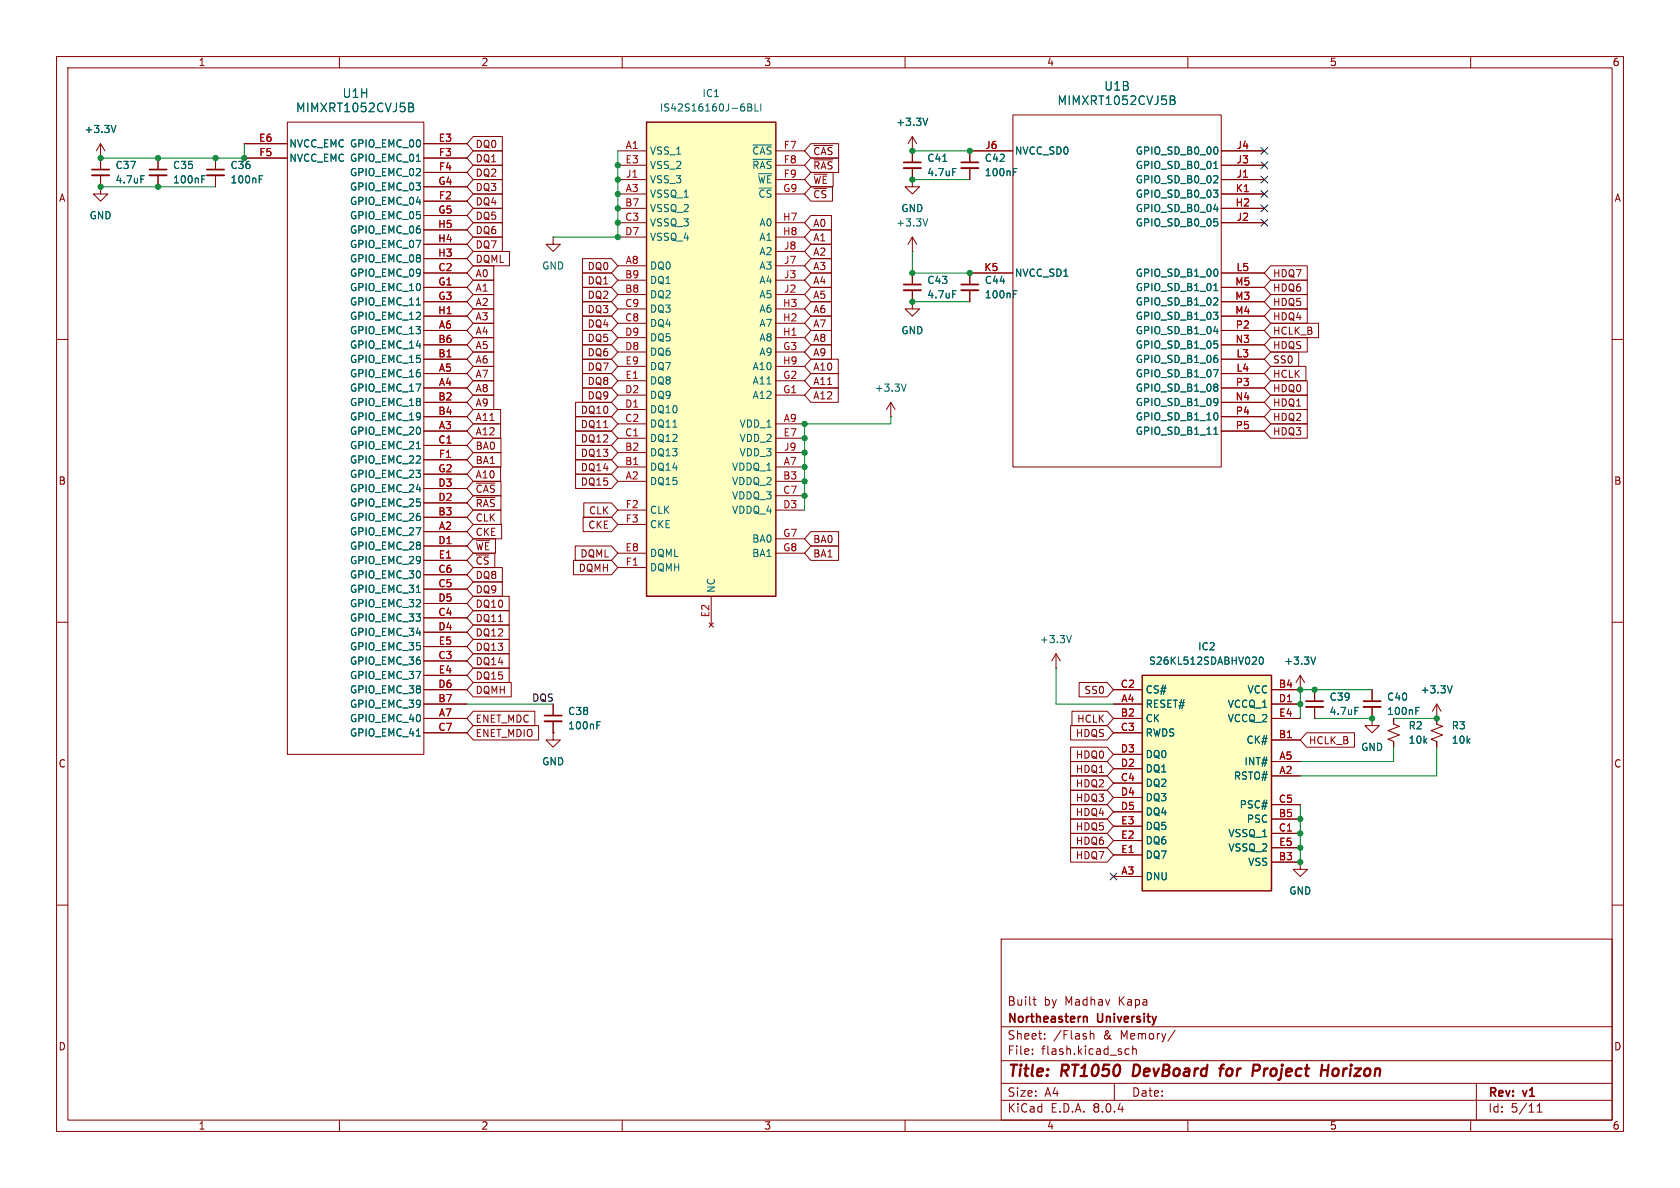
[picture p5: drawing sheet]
<svg xmlns="http://www.w3.org/2000/svg" width="297mm" height="210mm" viewBox="0 0 297 210" stroke-linecap="round" stroke-linejoin="round" font-family="sans-serif">
<g fill="none" stroke="#840000" stroke-width=".18">
<path d="M10 10h277v190h-277zM12 12h273v186h-273zM60 10v2M110 10v2M160 10v2M210 10v2M260 10v2M10 60h2M285 60h2M10 110h2M285 110h2M10 160h2"/>
<path d="M285 160h2M177 166h108v32h-108zM182.6 176.7h.6M182.8 176.2v1.3l.4 .2M60 198v2M110 198v2M160 198v2M177 194.5h108M177 191.5h108M177 187.5h108M177 181.5h108M182.5 186.3v.1"/>
<path d="M182.5 185.5v.1M184.7 183.6v.1M184.7 182.8v.1M192.7 182.2v1.5M192.7 182.8l.3-.1 .3 .1 .1 .9M197 191.5v3M199 186.3l.2 .1 .4-.1M199.6 185.5l-.4-.1-.2 .1M200.2 185.5l.3-.1 .3 .1 .1 .9M200.2 184.9v1.5M207.7 182.1l-1.2 2M210 198v2"/>
<path d="M260 198v2M261 191.5v6.5M271.7 196.6h.9M271.7 195.5l.5-.4v1.5"/>
</g>
<path d="M200.5 188.2l-.2 2h.4M215.6 188.9h.7M216.4 188.2l-.4 .1-.1 .2-.2 1.7M221.6 188.2l1 .1a.58 .58 0 0 1-.3 1M233.6 189.2h1.2M234.9 188.2l-.3 2M236 188.9l-.4 .4-.1 .5 .2 .3 .5 .1" fill="none" stroke="#840000" stroke-width=".4"/>
<path d="M191.6 179.8l.2-.1 .3 .1 .1 .9" fill="none" stroke="#840000" stroke-width=".3"/>
<path d="M201.9 119.4h22.9v38.1h-22.9z" fill="#ffffc2"/>
<path d="M201.9 119.4h22.9v38.1h-22.9z" fill="none" stroke="#840000" stroke-width=".25"/>
<g fill="none" stroke="#840000" stroke-width=".18">
<path d="M161.3 26.7h.1M161.3 24.1l-.8 1.3M161.3 24.1v2.6M161.3 24.1l.8 1.3M171.4 29.7v2.1M179.1 20.3h36.8v62.3h-36.8zM179.1 26.7h-7.7v2M215.9 36.8h7.6M215.9 31.8h7.6M215.9 39.4h7.6M215.9 29.2h7.6M215.9 26.7h7.6"/>
<path d="M215.9 34.3h7.6M161.3 53.3v1.3h1.3l-1.3 1.3-1.3-1.3h1.3M161.3 53.3h.1M161.3 48.3v2M161.3 51.3v2M171.4 51.3v2M179.1 48.3h-7.7v2M215.9 48.3h7.6M215.9 53.3h7.6M215.9 55.9h7.6M215.9 50.8h7.6M215.9 58.4h7.6"/>
<path d="M215.9 63.5h7.6M215.9 66h7.6M215.9 61h7.6M215.9 71.1h7.6M215.9 68.6h7.6M215.9 73.7h7.6M215.9 76.2h7.6M186.7 118.1h.1M186.7 115.6l-.8 1.2M186.7 115.6v2.5M186.7 115.6l.8 1.2M229.9 119.4l-.8 1.3"/>
<path d="M229.9 119.4v2.5M229.9 119.4l.7 1.3M196.8 124.5h5.1M196.8 127h5.1M196.8 121.9h5.1M196.8 129.5h5.1M196.8 138.4h5.1M196.8 135.9h5.1M196.8 133.4h5.1M224.8 137.2h5.1M224.8 124.5h5.1M224.8 134.6h5.1"/>
<path d="M224.8 130.8h5.1M224.8 127h5.1M224.8 121.9h5.1M229.9 121.9h.1M232.4 121.9v2.1M232.4 125v2M242.6 127v1.3h1.2l-1.2 1.2-1.3-1.2h1.3M242.6 127h.1M242.6 121.9v2.1M242.6 125v2M246.4 127v1l1 .4-2 .8 2 .7-2 .8 1 .4v1M254 124.5v3.5l1 .4-2 .8 2 .7-2 .8 1 .4v1"/>
<path d="M254 127h.1M254 124.5l-.8 1.2M254 124.5l.8 1.2M196.8 154.9h5.1M196.8 141h5.1M196.8 143.5h5.1M196.8 151.1h5.1M196.8 148.6h5.1M196.8 146.1h5.1M224.8 152.4h5.1M224.8 144.8h5.1M224.8 147.3h5.1"/>
<path d="M224.8 142.2h5.1M224.8 149.9h5.1M229.9 152.4v1.3h1.2l-1.2 1.2-1.3-1.2h1.3M229.9 152.4h.1"/>
</g>
<g fill="none" stroke="#006464" stroke-width=".18">
<path d="M206.9 17h.5l.2 .1 .1 .3-.3 .3M206.9 17.7h.5M207.4 17.7a.41 .41 0 0 1 .4 .3 .41 .41 0 0 1-.3 .5h-.6M164 20.9l-.4 1.3M179.2 29.8h.6M179.2 30.4h.4M214.5 33.6h.8l-.4 .5M214.6 37h.8M214.6 29.8h.7M214.6 38.7h.6M214.8 28.7l.1-.2v1.3M215.1 31.1l.2 .2-.1 .3-.7 .7h.8"/>
<path d="M215.2 26.1l.1 .4-.1 .6M215.2 34.1l.1 .2-.1 .5M215.2 39.2l.1 .2-.1 .5M168.4 51.4h.6M179.2 52h.4M179.2 51.4h.6M214.5 55.2h.8l-.4 .5M214.6 51.4h.7M214.6 58.6h.8M214.8 50.3l.1-.2v1.3M215.1 52.6l.2 .3-.1 .3-.7 .7h.8M215.2 47.7l.1 .4-.1 .6"/>
<path d="M215.2 55.7l.1 .2-.1 .5M214.5 65.3h.9l-.6 1.3M214.6 76.8h.7M214.6 60.3h.6M214.8 75.7l.1-.2v1.3M215.2 60.8l.1 .2-.1 .5M215.2 63.4l.1 .1-.1 .5M215.2 68l.1 .1-.1 .3M215.2 68.5l.1 .2-.1 .4M215.2 70.5v.1a1.07 1.07 0 0 1-.1 1M215.2 73.1l.1 .4-.1 .6M215.3 71l-.1 .2"/>
<path d="M189.4 112.3l-.4 1.3M221.3 117.4h.8M222.1 116.3v.4M222.7 116.3l.2-.2a.68 .68 0 0 1 .5 .7 .68 .68 0 0 1-.5 .6l-.2-.1-.1-.4zM232.6 116.1l-.4 1.3M239.5 125h.6M250.3 125.7h.4M250.3 125h.6M256.7 121.2l-.4 1.3"/>
</g>
<path d="M169.9 29.7h3.1M159.8 51.3h3M169.9 51.3h3.1M230.9 125h3M241 125h3.1" fill="none" stroke="#840000" stroke-width=".33"/>
<path d="M169.9 28.7h3.1M159.8 50.3h3M169.9 50.3h3.1M230.9 124h3M241 124h3.1" fill="none" stroke="#840000" stroke-width=".3"/>
<path d="M114.3 21.6h22.9v83.8h-22.9z" fill="#ffffc2"/>
<path d="M114.3 21.6h22.9v83.8h-22.9z" fill="none" stroke="#840000" stroke-width=".25"/>
<g fill="none" stroke="#840000" stroke-width=".18">
<path d="M17.8 33v1.3h1.2l-1.2 1.3-1.3-1.3h1.3M17.8 33h.1M17.8 27.9h.1M17.8 25.4v4.6M17.8 31v2M17.8 25.4l-.8 1.3M17.8 25.4l.7 1.3M27.9 27.9v2.1M27.9 31v2M38.1 27.9v2.1M38.1 31v2M43.2 25.4h7.6"/>
<path d="M43.2 27.9h7.6M50.8 21.6h24.1v111.8h-24.1zM74.9 25.4h7.6M74.9 35.6h7.6M74.9 27.9h7.6M74.9 30.5h7.6M74.9 33h7.6M74.9 38.1h7.6M83.7 39.4h5.1v2.5h-5.1l-1.2-1.3zM83.7 36.8h5.1v2.6h-5.1l-1.2-1.3zM83.7 29.2h5.1v2.6h-5.1l-1.2-1.3zM83.7 34.3h5.1v2.5h-5.1l-1.2-1.2z"/>
<path d="M83.7 26.7h5.1v2.5h-5.1l-1.2-1.3zM83.7 31.7h5.1v2.6h-5.1l-1.2-1.3zM83.7 24.1h5.1v2.6h-5.1l-1.2-1.3zM109.2 26.7h5.1M109.2 34.3h5.1M109.2 36.8h5.1M109.2 39.4h5.1M109.2 29.2h5.1M109.2 31.8h5.1M137.2 26.7h5M137.2 34.3h5M137.2 39.4h5"/>
<path d="M137.2 29.2h5M137.2 31.8h5M143.4 30.5h3.9v2.5h-3.9l-1.2-1.2zM143.4 33h3.8v2.6h-3.8l-1.2-1.3zM143.4 27.9h4.9v2.6h-4.9l-1.2-1.3zM143.4 38.1h3.6v2.5h-3.6l-1.2-1.2zM143.4 25.4h4.9v2.5h-4.9l-1.2-1.2zM143.9 28.3h3.3M143.9 25.7h3.3M161.3 31.8v1.2h1.3l-1.3 1.3-1.3-1.3h1.3M161.3 31.8h.1M161.3 26.7h.1"/>
<path d="M161.3 26.7v2M161.3 29.7v2.1M171.4 29.7v2.1M179.1 26.7h-7.7v2M215.9 26.7h7.6M215.9 34.3h7.6M215.9 36.8h7.6M215.9 39.4h7.6M215.9 29.2h7.6M215.9 31.8h7.6M74.9 58.4h7.6M74.9 48.3h7.6"/>
<path d="M74.9 50.8h7.6M74.9 53.3h7.6M74.9 55.9h7.6M74.9 45.7h7.6M74.9 43.2h7.6M74.9 40.6h7.6M83.7 57.1h3.6v2.6h-3.6l-1.2-1.3zM83.7 54.6h3.6v2.6h-3.6l-1.2-1.3zM83.7 52.1h3.6v2.5h-3.6l-1.2-1.3zM83.7 49.5h3.6v2.6h-3.6l-1.2-1.3zM83.7 47h3.6v2.5h-3.6l-1.2-1.2zM83.7 59.7h3.6v2.5h-3.6l-1.2-1.2z"/>
<path d="M83.7 44.4h6.4v2.6h-6.4l-1.2-1.3zM83.7 41.9h5.1v2.6h-5.1l-1.2-1.3zM97.8 41.9v1.3h1.3l-1.3 1.3-1.3-1.3h1.3M97.8 41.9h.1M103 58.4h5.1l1.1 1.3-1.1 1.3h-5.1zM103 45.7h5.1l1.1 1.3-1.1 1.3h-5.1zM103 53.3h5.1l1.1 1.3-1.1 1.3h-5.1zM103 55.9h5.1l1.1 1.3-1.1 1.2h-5.1zM103 48.3h5.1l1.1 1.2-1.1 1.3h-5.1zM103 50.8h5.1l1.1 1.3-1.1 1.2h-5.1zM109.2 47h5.1M109.2 52.1h5.1"/>
<path d="M109.2 49.5h5.1M109.2 57.2h5.1M109.2 54.6h5.1M109.2 41.9h5.1M109.2 59.7h5.1M137.2 47h5M137.2 52.1h5M137.2 49.5h5M137.2 57.2h5M137.2 54.6h5M137.2 41.9h5M137.2 59.7h5"/>
<path d="M137.2 44.5h5M143.4 40.6h3.6v2.6h-3.6l-1.2-1.3zM143.4 45.7h3.6v2.6h-3.6l-1.2-1.3zM143.4 48.3h3.6v2.5h-3.6l-1.2-1.3zM143.4 43.2h3.6v2.5h-3.6l-1.2-1.2zM143.4 50.8h3.6v2.5h-3.6l-1.2-1.2zM143.4 53.3h3.6v2.6h-3.6l-1.2-1.3zM143.4 58.4h3.6v2.6h-3.6l-1.2-1.3zM143.4 55.9h3.6v2.5h-3.6l-1.2-1.2zM161.3 44.5h.1M161.3 53.3h.1M161.3 41.9v2.6"/>
<path d="M161.3 48.3v2M161.3 51.3v2M161.3 41.9l-.8 1.3M161.3 41.9l.8 1.3M171.4 51.3v2M179.1 48.3h-7.7v2M215.9 58.4h7.6M215.9 48.3h7.6M215.9 50.8h7.6M215.9 53.3h7.6M215.9 55.9h7.6M224.6 57.1h8.5v2.6h-8.5l-1.1-1.3z"/>
<path d="M224.6 59.7h6.5v2.5h-6.5l-1.1-1.2zM224.6 49.5h6.5v2.6h-6.5l-1.1-1.3zM224.6 52.1h6.5v2.5h-6.5l-1.1-1.3zM224.6 47h6.5v2.5h-6.5l-1.1-1.2zM224.6 54.6h6.5v2.6h-6.5l-1.1-1.3zM74.9 76.2h7.6M74.9 68.6h7.6M74.9 66h7.6M74.9 63.5h7.6M74.9 71.1h7.6M74.9 73.7h7.6M74.9 61h7.6"/>
<path d="M74.9 78.7h7.6M83.7 62.2h3.6v2.6h-3.6l-1.2-1.3zM83.7 64.8h3.6v2.5h-3.6l-1.2-1.3zM83.7 69.8h3.6v2.6h-3.6l-1.2-1.3zM83.7 67.3h3.6v2.6h-3.6l-1.2-1.3zM83.7 77.5h4.9v2.5h-4.9l-1.2-1.3zM83.7 74.9h4.8v2.6h-4.8l-1.2-1.3zM83.7 72.4h4.8v2.5h-4.8l-1.2-1.2zM101.8 71.1h6.3l1.1 1.3-1.1 1.3h-6.3zM101.8 76.2h6.3l1.1 1.3-1.1 1.2h-6.3zM101.8 73.7h6.3l1.1 1.2-1.1 1.3h-6.3zM101.8 78.7h6.3l1.1 1.3-1.1 1.3h-6.3z"/>
<path d="M103 66h5.1l1.1 1.3-1.1 1.3h-5.1zM103 63.5h5.1l1.1 1.3-1.1 1.2h-5.1zM103 68.6h5.1l1.1 1.3-1.1 1.2h-5.1zM103 61h5.1l1.1 1.2-1.1 1.3h-5.1zM109.2 74.9h5.1M109.2 77.5h5.1M109.2 72.4h5.1M109.2 69.9h5.1M109.2 62.2h5.1M109.2 67.3h5.1M109.2 64.8h5.1M137.2 74.9h5"/>
<path d="M137.2 77.5h5M137.2 69.9h5M137.2 62.2h5M137.2 67.3h5M137.2 64.8h5M143.4 66h4.8v2.6h-4.8l-1.2-1.3zM143.4 68.6h4.8v2.5h-4.8l-1.2-1.2zM143.4 61h3.6v2.5h-3.6l-1.2-1.3zM143.4 63.5h4.8v2.5h-4.8l-1.2-1.2zM157.5 73.7h.1M157.5 71.1l-.8 1.3M157.5 71.1v2.6"/>
<path d="M157.5 71.1l.7 1.3M215.9 76.2h7.6M215.9 68.6h7.6M215.9 66h7.6M215.9 63.5h7.6M215.9 71.1h7.6M215.9 73.7h7.6M215.9 61h7.6M224.6 74.9h6.5v2.6h-6.5l-1.1-1.3zM224.6 72.4h6.5v2.5h-6.5l-1.1-1.2zM224.6 67.3h6.5v2.6h-6.5l-1.1-1.3zM224.6 64.8h6.3v2.5h-6.3l-1.1-1.3z"/>
<path d="M224.6 62.2h5v2.6h-5l-1.1-1.3zM224.6 69.8h6.5v2.6h-6.5l-1.1-1.3zM74.9 94h7.6M74.9 91.4h7.6M74.9 96.5h7.6M74.9 88.9h7.6M74.9 86.4h7.6M74.9 99.1h7.6M74.9 81.3h7.6M74.9 83.8h7.6M83.7 95.2h3.9v2.6h-3.9l-1.2-1.3zM83.7 80h4.9v2.6h-4.9l-1.2-1.3z"/>
<path d="M83.7 85.1h4.9v2.5h-4.9l-1.2-1.2zM83.7 90.2h4.9v2.5h-4.9l-1.2-1.3zM83.7 87.6h4.9v2.6h-4.9l-1.2-1.3zM83.7 82.5h4.8v2.6h-4.8l-1.2-1.3zM83.7 92.7h5v2.6h-5l-1.2-1.3zM83.7 97.8h3.8v2.5h-3.8l-1.2-1.2zM84.2 85.4h3.3M84.2 87.9h3.3M101.4 99.1h6.7l1.1 1.2-1.1 1.3h-6.7zM101.7 96.5h6.4l1.1 1.3-1.1 1.3h-6.4zM101.8 83.8h6.3l1.1 1.3-1.1 1.3h-6.3zM101.8 81.3h6.3l1.1 1.3-1.1 1.2h-6.3z"/>
<path d="M103.1 91.4h5l1.1 1.3-1.1 1.3h-5zM103.2 88.9h4.9l1.1 1.3-1.1 1.2h-4.9zM109.2 85.1h5.1M109.2 82.6h5.1M109.2 80h5.1M109.2 90.2h5.1M109.2 97.8h5.1M109.2 92.7h5.1M137.2 85.1h5M137.2 82.6h5M137.2 80h5M137.2 87.6h5"/>
<path d="M137.2 90.2h5M137.2 97.8h5M137.2 95.3h5M143.4 94h4.9v2.5h-4.9l-1.2-1.2zM143.4 96.5h4.9v2.6h-4.9l-1.2-1.3zM74.9 116.8h7.6M74.9 109.2h7.6M74.9 104.1h7.6M74.9 101.6h7.6M74.9 111.8h7.6M74.9 106.7h7.6M74.9 119.4h7.6"/>
<path d="M74.9 114.3h7.6M83.7 107.9h6.3v2.6h-6.3l-1.2-1.3zM83.7 110.5h6.3v2.5h-6.3l-1.2-1.2zM83.7 118.1h6.3v2.6h-6.3l-1.2-1.3zM83.7 113h6.3v2.6h-6.3l-1.2-1.3zM83.7 115.6h6.3v2.5h-6.3l-1.2-1.3zM83.7 105.4h6.3v2.6h-6.3l-1.2-1.3zM83.7 102.9h5.1v2.5h-5.1l-1.2-1.3zM83.7 100.3h5.1v2.6h-5.1l-1.2-1.3zM109.2 100.3h5.1M125.3 110.1l.8 .8M125.7 105.4v5.1"/>
<path d="M126.1 110.1l-.8 .8M74.9 127h7.6M74.9 124.5h7.6M74.9 129.5h7.6M74.9 121.9h7.6M83.7 128.3h11.5v2.5h-11.5l-1.2-1.3zM83.7 125.7h10.9v2.6h-10.9l-1.2-1.3zM83.7 120.6h6.7v2.6h-6.7l-1.2-1.3zM97.8 129.5v1.3h1.3l-1.3 1.3-1.3-1.3h1.3M97.8 129.5h.1M97.8 124.5v2M97.8 127.5v2"/>
<path d="M189.3 128.3h6.4l1.1 1.2-1.1 1.3h-6.4zM189.3 132.1h6.4l1.1 1.3-1.1 1.2h-6.4zM189.3 137.2h6.4l1.1 1.2-1.1 1.3h-6.4zM189.3 139.7h6.4l1.1 1.3-1.1 1.2h-6.4zM189.3 134.6h6.4l1.1 1.3-1.1 1.3h-6.4zM189.5 125.7h6.2l1.1 1.3-1.1 1.3h-6.2zM190.8 120.6h4.9l1.1 1.3-1.1 1.3h-4.9zM196.8 127h5.1M196.8 124.5h5.1M196.8 129.5h5.1M196.8 121.9h5.1M196.8 138.4h5.1"/>
<path d="M196.8 135.9h5.1M196.8 133.4h5.1M224.8 127h5.1M224.8 124.5h5.1M224.8 121.9h5.1M224.8 137.2h5.1M224.8 134.6h5.1M224.8 130.8h5.1M229.9 121.9h.1M231 129.5h8.5v2.6h-8.5l-1.1-1.3zM232.4 121.9v2.1M232.4 125v2"/>
<path d="M242.6 127h.1M242.6 121.9v2.1M242.6 125v2M246.4 127v1M246.4 131.1v1M254 127h.1M254 127v1M254 131.1v1M189.3 147.3h6.4l1.1 1.3-1.1 1.3h-6.4zM189.3 144.8h6.4l1.1 1.3-1.1 1.2h-6.4zM189.3 149.9h6.4l1.1 1.2-1.1 1.3h-6.4zM189.3 142.2h6.4l1.1 1.3-1.1 1.3h-6.4z"/>
<path d="M196.8 154.9h5.1M196.8 141h5.1M196.8 143.5h5.1M196.8 151.1h5.1M196.8 148.6h5.1M196.8 146.1h5.1M224.8 152.4h5.1M224.8 144.8h5.1M224.8 147.3h5.1M224.8 142.2h5.1M224.8 149.9h5.1M229.9 152.4h.1"/>
</g>
<g fill="none" stroke="#006464" stroke-width=".18">
<path d="M72.3 18.9h.5M72.3 18.2h.5l.2 .2 .1 .3-.3 .2M72.8 18.9a.41 .41 0 0 1 .3 .4 .41 .41 0 0 1-.3 .4h-.5M132.2 18.4h.4l.3 .2-.3 .4 .3 .1v.3l-.2 .2h-.5zM132.2 19h.4M133.5 18.4v1.2h.6M134.5 18.4v1.2M206.9 17h.5l.2 .1 .1 .3-.3 .3M206.9 17.7h.5M207.4 17.7a.41 .41 0 0 1 .4 .3 .41 .41 0 0 1-.3 .5h-.6M20.5 22.2l-.4 1.2M24.9 31.1h.6"/>
<path d="M35.7 31.7h.4M35.7 31.1h.6M45.8 31.7h.5M45.8 31.1h.6M73.6 28.5h.7M133.1 25.6h3.3M133.1 28.2h3.3M164 38.7l-.4 1.2M164 20.9l-.4 1.3M166.7 28.5h.7M168.4 29.8h.6M179.2 29.8h.6"/>
<path d="M179.2 30.4h.4M214.5 33.6h.8l-.4 .5M214.6 29.8h.7M214.6 37h.8M214.6 38.7h.6M214.8 28.7l.1-.2v1.3M215.1 31.1l.2 .2-.1 .3-.7 .7h.8M215.2 26.1l.1 .4-.1 .6M215.2 34.1l.1 .2-.1 .5M215.2 39.2l.1 .2-.1 .5M73.6 53.9h.7M168.4 51.4h.6"/>
<path d="M179.2 51.4h.6M179.2 52h.4M214.5 55.2h.8l-.4 .5M214.6 51.4h.7M214.6 58.6h.8M214.8 50.3l.1-.2v1.3M215.1 52.6l.2 .3-.1 .3-.7 .7h.8M215.2 47.7l.1 .4-.1 .6M215.2 55.7l.1 .2-.1 .5M73.6 79.3h.7M160.2 67.9l-.4 1.3M214.5 65.3h.9l-.6 1.3"/>
<path d="M214.6 76.8h.7M214.6 60.3h.6M214.8 75.7l.1-.2v1.3M215.2 60.8l.1 .2-.1 .5M215.2 63.4l.1 .1-.1 .5M215.2 68l.1 .1-.1 .3M215.2 68.5l.1 .2-.1 .4M215.2 70.5v.1a1.07 1.07 0 0 1-.1 1M215.2 73.1l.1 .4-.1 .6M215.3 71l-.1 .2M73.6 104.7h.7M221.3 117.4h.8"/>
<path d="M222.1 116.3v.4M222.7 116.3l.2-.2a.68 .68 0 0 1 .5 .7 .68 .68 0 0 1-.5 .6l-.2-.1-.1-.4zM232.6 116.1l-.4 1.3M73.6 130.1h.7M105.5 128.2h.4M105.5 127.6h.6M239.5 125h.6M250.3 125h.6M250.3 125.7h.4M256.7 121.2l-.4 1.3"/>
</g>
<path d="M16.3 31h3M26.4 31h3.1M36.6 31h3M159.8 29.7h3M96.3 127.5h3" fill="none" stroke="#840000" stroke-width=".33"/>
<path d="M16.3 30h3M26.4 30h3.1M36.6 30h3M159.8 28.7h3M96.3 126.5h3" fill="none" stroke="#840000" stroke-width=".3"/>
<g fill="none" stroke="#009600" stroke-width=".18">
<path d="M17.8 33h20.3M43.2 25.4v2.5h-25.4M109.2 26.7v15.2h-11.4M161.3 26.7h10.1M161.3 31.8h10.1M161.3 44.5v3.8h10.1M161.3 53.3h10.1M157.5 73.7v1.2h-15.3v15.3M186.7 118.1v6.4h10.1M82.5 124.5h15.3M232.4 127h10.2M242.6 121.9h-12.7v5.1"/>
<path d="M246.4 132.1v2.5h-16.5M246.4 127h7.6M254 132.1v5.1h-24.1M229.9 142.2v10.2"/>
</g>
<g fill="none" stroke="#000084" stroke-width=".18">
<path d="M222.9 28.6l1.2 1.2M222.9 31.1l1.2 1.3M222.9 26.1l1.2 1.2M222.9 33.7l1.2 1.2M222.9 38.8l1.2 1.2M222.9 36.2l1.2 1.2M224.1 28.6l-1.2 1.2M224.1 31.1l-1.2 1.3M224.1 26.1l-1.2 1.2M224.1 33.7l-1.2 1.2M224.1 38.8l-1.2 1.2M224.1 36.2l-1.2 1.2"/>
<path d="M196.2 154.3l1.3 1.2M197.5 154.3l-1.3 1.2"/>
</g>
<g fill="#009600" stroke="#009600" stroke-width=".18">
<circle cx="254" cy="127" r=".46"/>
<circle cx="229.9" cy="149.9" r=".46"/>
<circle cx="229.9" cy="147.3" r=".46"/>
<circle cx="229.9" cy="152.4" r=".46"/>
<circle cx="229.9" cy="124.5" r=".46"/>
<circle cx="229.9" cy="144.8" r=".46"/>
<circle cx="242.6" cy="127" r=".46"/>
<circle cx="142.2" cy="74.9" r=".46"/>
<circle cx="142.2" cy="80" r=".46"/>
<circle cx="142.2" cy="77.5" r=".46"/>
<circle cx="142.2" cy="82.6" r=".46"/>
<circle cx="109.2" cy="39.4" r=".46"/>
<circle cx="109.2" cy="36.8" r=".46"/>
<circle cx="109.2" cy="41.9" r=".46"/>
<circle cx="142.2" cy="85.1" r=".46"/>
<circle cx="142.2" cy="87.6" r=".46"/>
<circle cx="171.4" cy="26.7" r=".46"/>
<circle cx="232.4" cy="121.9" r=".46"/>
<circle cx="229.9" cy="121.9" r=".46"/>
<circle cx="109.2" cy="31.8" r=".46"/>
<circle cx="109.2" cy="34.3" r=".46"/>
<circle cx="109.2" cy="29.2" r=".46"/>
<circle cx="43.2" cy="27.9" r=".46"/>
<circle cx="38.1" cy="27.9" r=".46"/>
<circle cx="17.8" cy="33" r=".46"/>
<circle cx="27.9" cy="33" r=".46"/>
<circle cx="17.8" cy="27.9" r=".46"/>
<circle cx="27.9" cy="27.9" r=".46"/>
<circle cx="161.3" cy="26.7" r=".46"/>
<circle cx="171.4" cy="48.3" r=".46"/>
<circle cx="161.3" cy="31.8" r=".46"/>
<circle cx="161.3" cy="53.3" r=".46"/>
<circle cx="161.3" cy="48.3" r=".46"/>
</g>
<g font-size="2.8" fill="#840000">
<text x="178" y="190.9">Title:</text>
<text x="187.7" y="190.9">RT1050</text>
<text x="201.1" y="190.9">DevBoard</text>
<text x="217.4" y="190.9">for</text>
<text x="223.9" y="190.9">Project</text>
<text x="236.8" y="190.9">Horizon</text>
</g>
<g font-size="2.1" fill="#006464">
<text x="60.5" y="17.5">U1H</text>
<text x="195.1" y="16.2">U1B</text>
<text x="52.2" y="20">MIMXRT1052CVJ5B</text>
<text x="186.8" y="18.8">MIMXRT1052CVJ5B</text>
</g>
<g font-size="2.1" fill="#840000">
<text x="178" y="178">Built</text>
<text x="184.5" y="178">by</text>
<text x="188.3" y="178">Madhav</text>
<text x="197.9" y="178">Kapa</text>
<text x="178" y="184">Sheet:</text>
<text x="178" y="181.2">Northeastern</text>
<text x="186.2" y="184">/Flash</text>
<text x="194.1" y="181.2">University</text>
<text x="195.1" y="184">&amp;</text>
<text x="198.3" y="184">Memory/</text>
<text x="178" y="186.7">File:</text>
<text x="184.1" y="186.7">flash.kicad_sch</text>
<text x="178" y="196.9">KiCad</text>
<text x="178" y="194.1">Size:</text>
<text x="184.7" y="194.1">A4</text>
<text x="185.7" y="196.9">E.D.A.</text>
<text x="193.3" y="196.9">8.0.4</text>
<text x="200" y="194.1">Date:</text>
<text x="263" y="194.3">Rev:</text>
<text x="263" y="196.9">Id:</text>
<text x="267.1" y="196.9">5/11</text>
<text x="269.4" y="194.3">v1</text>
</g>
<g font-size="1.8" fill="#840000">
<text x="35" y="11.9">1</text>
<text x="85" y="11.9">2</text>
<text x="135" y="11.9">3</text>
<text x="185" y="11.9">4</text>
<text x="235" y="11.9">5</text>
<text x="285" y="11.9">6</text>
<text x="84" y="28.9">DQ1</text>
<text x="84" y="26.4">DQ0</text>
<text x="143.7" y="27.6">~{CAS}</text>
<text x="10.3" y="35.9">A</text>
<text x="84" y="31.4">DQ2</text>
<text x="84" y="34">DQ3</text>
<text x="143.7" y="32.7">~{WE}</text>
<text x="143.7" y="35.2">~{CS}</text>
<text x="143.7" y="30.2">~{RAS}</text>
<text x="285.3" y="35.9">A</text>
<text x="84" y="41.6">DQ6</text>
<text x="84" y="39.1">DQ5</text>
<text x="84" y="36.5">DQ4</text>
<text x="143.7" y="40.3">A0</text>
<text x="84" y="46.7">DQML</text>
<text x="84" y="44.1">DQ7</text>
<text x="103.8" y="47.9">DQ0</text>
<text x="143.7" y="42.9">A1</text>
<text x="143.7" y="47.9">A3</text>
<text x="143.7" y="45.4">A2</text>
<text x="84" y="51.8">A1</text>
<text x="84" y="49.2">A0</text>
<text x="103.8" y="50.5">DQ1</text>
<text x="103.8" y="53">DQ2</text>
<text x="143.7" y="50.5">A4</text>
<text x="143.7" y="53">A5</text>
<text x="224.9" y="51.8">HDQ6</text>
<text x="224.9" y="49.2">HDQ7</text>
<text x="84" y="59.4">A4</text>
<text x="84" y="56.8">A3</text>
<text x="84" y="54.3">A2</text>
<text x="103.8" y="55.6">DQ3</text>
<text x="103.8" y="58.1">DQ4</text>
<text x="143.7" y="55.6">A6</text>
<text x="143.7" y="58.1">A7</text>
<text x="224.9" y="59.4">HCLK_B</text>
<text x="224.9" y="54.3">HDQ5</text>
<text x="224.9" y="56.8">HDQ4</text>
<text x="84" y="64.5">A6</text>
<text x="84" y="61.9">A5</text>
<text x="103.8" y="65.7">DQ7</text>
<text x="103.8" y="63.2">DQ6</text>
<text x="103.8" y="60.6">DQ5</text>
<text x="143.7" y="63.2">A9</text>
<text x="143.7" y="60.6">A8</text>
<text x="143.7" y="65.7">A10</text>
<text x="224.9" y="64.5">SS0</text>
<text x="224.9" y="61.9">HDQS</text>
<text x="84" y="67">A7</text>
<text x="84" y="69.5">A8</text>
<text x="103.8" y="68.3">DQ8</text>
<text x="103.8" y="70.8">DQ9</text>
<text x="143.7" y="68.3">A11</text>
<text x="143.7" y="70.8">A12</text>
<text x="224.9" y="69.5">HDQ0</text>
<text x="224.9" y="67">HCLK</text>
<text x="84" y="72.1">A9</text>
<text x="84" y="77.2">A12</text>
<text x="84" y="74.6">A11</text>
<text x="102.6" y="73.3">DQ10</text>
<text x="102.6" y="75.9">DQ11</text>
<text x="224.9" y="77.2">HDQ3</text>
<text x="224.9" y="74.6">HDQ2</text>
<text x="224.9" y="72.1">HDQ1</text>
<text x="84" y="82.2">BA1</text>
<text x="84" y="79.7">BA0</text>
<text x="102.6" y="83.5">DQ14</text>
<text x="102.6" y="78.4">DQ12</text>
<text x="102.6" y="81">DQ13</text>
<text x="10.3" y="85.9">B</text>
<text x="84" y="87.3">~{CAS}</text>
<text x="84" y="89.9">~{RAS}</text>
<text x="84" y="84.8">A10</text>
<text x="102.6" y="86">DQ15</text>
<text x="285.3" y="85.9">B</text>
<text x="84" y="92.4">CLK</text>
<text x="84" y="94.9">CKE</text>
<text x="103.9" y="93.7">CKE</text>
<text x="104" y="91.1">CLK</text>
<text x="84" y="97.5">~{WE}</text>
<text x="84" y="100">~{CS}</text>
<text x="102.2" y="101.3">DQMH</text>
<text x="102.5" y="98.7">DQML</text>
<text x="143.7" y="96.2">BA0</text>
<text x="143.7" y="98.7">BA1</text>
<text x="84" y="107.6">DQ10</text>
<text x="84" y="105.1">DQ9</text>
<text x="84" y="102.6">DQ8</text>
<text x="84" y="110.2">DQ11</text>
<text x="84" y="112.7">DQ12</text>
<text x="84" y="115.3">DQ13</text>
<text x="84" y="117.8">DQ14</text>
<text x="84" y="120.3">DQ15</text>
<text x="84" y="122.9">DQMH</text>
<text x="191.6" y="122.9">SS0</text>
<text x="84" y="130.5">ENET_MDIO</text>
<text x="84" y="128">ENET_MDC</text>
<text x="190.1" y="130.5">HDQS</text>
<text x="190.3" y="128">HCLK</text>
<text x="231.3" y="131.8">HCLK_B</text>
<text x="10.3" y="135.9">C</text>
<text x="190.1" y="134.3">HDQ0</text>
<text x="190.1" y="136.8">HDQ1</text>
<text x="285.3" y="135.9">C</text>
<text x="190.1" y="139.4">HDQ2</text>
<text x="190.1" y="141.9">HDQ3</text>
<text x="190.1" y="149.5">HDQ6</text>
<text x="190.1" y="147">HDQ5</text>
<text x="190.1" y="144.5">HDQ4</text>
<text x="190.1" y="152.1">HDQ7</text>
<text x="10.3" y="185.9">D</text>
<text x="285.3" y="185.9">D</text>
<text x="35" y="199.9">1</text>
<text x="85" y="199.9">2</text>
<text x="135" y="199.9">3</text>
<text x="185" y="199.9">4</text>
<text x="235" y="199.9">5</text>
<text x="285" y="199.9">6</text>
</g>
<g font-size="1.8" fill="#006464">
<text x="124.1" y="17.4">IC1</text>
<text x="14.8" y="23.7">+3.3V</text>
<text x="116.6" y="19.9">IS42S16160J-6BLI</text>
<text x="158.3" y="22.5">+3.3V</text>
<text x="51.1" y="26.3">NVCC_EMC GPIO_EMC_00</text>
<text x="51.1" y="28.8">NVCC_EMC GPIO_EMC_01</text>
<text x="114.8" y="27.5">VSS_1</text>
<text x="132.9" y="27.5">~{CAS}</text>
<text x="163.8" y="28.8">C41</text>
<text x="174" y="28.8">C42</text>
<text x="179.3" y="27.5">NVCC_SD0</text>
<text x="200.7" y="27.5">GPIO_SD_B0_00</text>
<text x="20.3" y="30.1">C37</text>
<text x="20.3" y="32.6">4.7uF</text>
<text x="30.5" y="32.6">100nF</text>
<text x="30.5" y="30.1">C35</text>
<text x="40.6" y="32.6">100nF</text>
<text x="40.6" y="30.1">C36</text>
<text x="61.8" y="31.3">GPIO_EMC_02</text>
<text x="61.8" y="33.9">GPIO_EMC_03</text>
<text x="114.8" y="35.2">VSSQ_1</text>
<text x="114.8" y="30.1">VSS_2</text>
<text x="114.8" y="32.6">VSS_3</text>
<text x="132.9" y="30.1">~{RAS}</text>
<text x="133.8" y="32.6">~{WE}</text>
<text x="134" y="35.2">~{CS}</text>
<text x="163.8" y="31.3">4.7uF</text>
<text x="174" y="31.3">100nF</text>
<text x="200.7" y="32.6">GPIO_SD_B0_02</text>
<text x="200.7" y="30.1">GPIO_SD_B0_01</text>
<text x="200.7" y="35.2">GPIO_SD_B0_03</text>
<text x="15.7" y="39">GND</text>
<text x="61.8" y="36.4">GPIO_EMC_04</text>
<text x="61.8" y="39">GPIO_EMC_05</text>
<text x="61.8" y="41.5">GPIO_EMC_06</text>
<text x="114.8" y="37.7">VSSQ_2</text>
<text x="114.8" y="40.2">VSSQ_3</text>
<text x="134.2" y="40.2">A0</text>
<text x="158.3" y="40.2">+3.3V</text>
<text x="159.3" y="37.7">GND</text>
<text x="200.7" y="37.7">GPIO_SD_B0_04</text>
<text x="200.7" y="40.2">GPIO_SD_B0_05</text>
<text x="61.8" y="46.6">GPIO_EMC_08</text>
<text x="61.8" y="44">GPIO_EMC_07</text>
<text x="95.8" y="47.9">GND</text>
<text x="114.8" y="47.9">DQ0</text>
<text x="114.8" y="42.8">VSSQ_4</text>
<text x="134.2" y="42.8">A1</text>
<text x="134.2" y="47.9">A3</text>
<text x="134.2" y="45.3">A2</text>
<text x="61.8" y="49.1">GPIO_EMC_09</text>
<text x="61.8" y="51.7">GPIO_EMC_10</text>
<text x="114.8" y="52.9">DQ2</text>
<text x="114.8" y="50.4">DQ1</text>
<text x="134.2" y="52.9">A5</text>
<text x="134.2" y="50.4">A4</text>
<text x="163.8" y="50.4">C43</text>
<text x="163.8" y="52.9">4.7uF</text>
<text x="174" y="52.9">100nF</text>
<text x="174" y="50.4">C44</text>
<text x="179.3" y="49.1">NVCC_SD1</text>
<text x="200.7" y="49.1">GPIO_SD_B1_00</text>
<text x="200.7" y="51.7">GPIO_SD_B1_01</text>
<text x="61.8" y="59.3">GPIO_EMC_13</text>
<text x="61.8" y="54.2">GPIO_EMC_11</text>
<text x="61.8" y="56.7">GPIO_EMC_12</text>
<text x="114.8" y="58">DQ4</text>
<text x="114.8" y="55.5">DQ3</text>
<text x="134.2" y="58">A7</text>
<text x="134.2" y="55.5">A6</text>
<text x="159.3" y="59.3">GND</text>
<text x="200.7" y="54.2">GPIO_SD_B1_02</text>
<text x="200.7" y="56.7">GPIO_SD_B1_03</text>
<text x="200.7" y="59.3">GPIO_SD_B1_04</text>
<text x="61.8" y="64.4">GPIO_EMC_15</text>
<text x="61.8" y="61.8">GPIO_EMC_14</text>
<text x="114.8" y="63.1">DQ6</text>
<text x="114.8" y="60.6">DQ5</text>
<text x="114.8" y="65.6">DQ7</text>
<text x="132.9" y="65.6">A10</text>
<text x="134.2" y="63.1">A9</text>
<text x="134.2" y="60.6">A8</text>
<text x="200.7" y="64.4">GPIO_SD_B1_06</text>
<text x="200.7" y="61.8">GPIO_SD_B1_05</text>
<text x="61.8" y="69.4">GPIO_EMC_17</text>
<text x="61.8" y="66.9">GPIO_EMC_16</text>
<text x="61.8" y="72">GPIO_EMC_18</text>
<text x="114.8" y="70.7">DQ9</text>
<text x="114.8" y="68.2">DQ8</text>
<text x="132.9" y="70.7">A12</text>
<text x="132.9" y="68.2">A11</text>
<text x="154.5" y="69.4">+3.3V</text>
<text x="200.7" y="66.9">GPIO_SD_B1_07</text>
<text x="200.7" y="72">GPIO_SD_B1_09</text>
<text x="200.7" y="69.4">GPIO_SD_B1_08</text>
<text x="61.8" y="77.1">GPIO_EMC_20</text>
<text x="61.8" y="74.5">GPIO_EMC_19</text>
<text x="114.8" y="75.8">DQ11</text>
<text x="114.8" y="73.3">DQ10</text>
<text x="130.6" y="75.8">VDD_1</text>
<text x="200.7" y="74.5">GPIO_SD_B1_10</text>
<text x="200.7" y="77.1">GPIO_SD_B1_11</text>
<text x="61.8" y="79.6">GPIO_EMC_21</text>
<text x="61.8" y="82.1">GPIO_EMC_22</text>
<text x="114.8" y="83.4">DQ14</text>
<text x="114.8" y="80.9">DQ13</text>
<text x="114.8" y="78.3">DQ12</text>
<text x="129.3" y="83.4">VDDQ_1</text>
<text x="130.6" y="78.3">VDD_2</text>
<text x="130.6" y="80.9">VDD_3</text>
<text x="61.8" y="89.8">GPIO_EMC_25</text>
<text x="61.8" y="87.2">GPIO_EMC_24</text>
<text x="61.8" y="84.7">GPIO_EMC_23</text>
<text x="114.8" y="86">DQ15</text>
<text x="129.3" y="86">VDDQ_2</text>
<text x="129.3" y="88.5">VDDQ_3</text>
<text x="61.8" y="94.8">GPIO_EMC_27</text>
<text x="61.8" y="92.3">GPIO_EMC_26</text>
<text x="114.8" y="91">CLK</text>
<text x="114.8" y="93.6">CKE</text>
<text x="129.3" y="91">VDDQ_4</text>
<text x="61.8" y="97.4">GPIO_EMC_28</text>
<text x="61.8" y="99.9">GPIO_EMC_29</text>
<text x="114.8" y="98.7">DQML</text>
<text x="114.8" y="101.2">DQMH</text>
<text x="132.9" y="96.1">BA0</text>
<text x="132.9" y="98.7">BA1</text>
<text x="61.8" y="105">GPIO_EMC_31</text>
<text x="61.8" y="102.5">GPIO_EMC_30</text>
<text x="61.8" y="107.5">GPIO_EMC_32</text>
<text x="126.6" y="104.9" transform="rotate(-90 126.6 104.9)">NC</text>
<text x="61.8" y="110.1">GPIO_EMC_33</text>
<text x="61.8" y="112.6">GPIO_EMC_34</text>
<text x="183.7" y="113.9">+3.3V</text>
<text x="61.8" y="117.7">GPIO_EMC_36</text>
<text x="61.8" y="115.2">GPIO_EMC_35</text>
<text x="203" y="117.7">S26KL512SDABHV020</text>
<text x="211.7" y="115.2">IC2</text>
<text x="226.9" y="117.7">+3.3V</text>
<text x="61.8" y="125.3">GPIO_EMC_39</text>
<text x="61.8" y="122.8">GPIO_EMC_38</text>
<text x="61.8" y="120.2">GPIO_EMC_37</text>
<text x="202.4" y="125.3">RESET#</text>
<text x="202.4" y="122.8">CS#</text>
<text x="216.9" y="125.3">VCCQ_1</text>
<text x="220.5" y="122.8">VCC</text>
<text x="235" y="124.1">C39</text>
<text x="245.1" y="124.1">C40</text>
<text x="251.1" y="122.8">+3.3V</text>
<text x="61.8" y="127.9">GPIO_EMC_40</text>
<text x="61.8" y="130.4">GPIO_EMC_41</text>
<text x="100.3" y="129.1">100nF</text>
<text x="100.3" y="126.6">C38</text>
<text x="202.4" y="127.9">CK</text>
<text x="202.4" y="130.4">RWDS</text>
<text x="216.9" y="127.9">VCCQ_2</text>
<text x="220.3" y="131.7">CK#</text>
<text x="235" y="126.6">4.7uF</text>
<text x="245.1" y="126.6">100nF</text>
<text x="248.9" y="129.1">R2</text>
<text x="248.9" y="131.7">10k</text>
<text x="256.6" y="129.1">R3</text>
<text x="256.6" y="131.7">10k</text>
<text x="95.8" y="135.5">GND</text>
<text x="202.4" y="136.8">DQ1</text>
<text x="202.4" y="134.2">DQ0</text>
<text x="219.9" y="135.5">INT#</text>
<text x="240.5" y="132.9">GND</text>
<text x="202.4" y="139.3">DQ2</text>
<text x="202.4" y="141.8">DQ3</text>
<text x="218" y="138">RSTO#</text>
<text x="219.1" y="143.1">PSC#</text>
<text x="202.4" y="144.4">DQ4</text>
<text x="202.4" y="149.5">DQ6</text>
<text x="202.4" y="146.9">DQ5</text>
<text x="217.1" y="148.2">VSSQ_1</text>
<text x="220.3" y="145.6">PSC</text>
<text x="202.4" y="155.8">DNU</text>
<text x="202.4" y="152">DQ7</text>
<text x="217.1" y="150.7">VSSQ_2</text>
<text x="220.6" y="153.3">VSS</text>
<text x="227.8" y="158.3">GND</text>
</g>
<g font-size="1.8" fill="#a90000">
<text x="45.7" y="25.1">E6</text>
<text x="45.7" y="27.7">F5</text>
<text x="77.5" y="25.1">E3</text>
<text x="77.5" y="27.7">F3</text>
<text x="110.5" y="29">E3</text>
<text x="110.5" y="26.4">A1</text>
<text x="138.4" y="26.4">F7</text>
<text x="138.4" y="29">F8</text>
<text x="174.1" y="26.4">J6</text>
<text x="218.5" y="29">J3</text>
<text x="218.5" y="26.4">J4</text>
<text x="77.4" y="32.8">G4</text>
<text x="77.5" y="35.3">F2</text>
<text x="77.5" y="30.2">F4</text>
<text x="110.5" y="34">A3</text>
<text x="110.6" y="31.5">J1</text>
<text x="138.4" y="34">G9</text>
<text x="138.4" y="31.5">F9</text>
<text x="218.4" y="34">K1</text>
<text x="218.5" y="31.5">J1</text>
<text x="77.4" y="40.4">H5</text>
<text x="77.4" y="37.8">G5</text>
<text x="110.4" y="36.6">B7</text>
<text x="110.4" y="39.1">C3</text>
<text x="110.4" y="41.7">D7</text>
<text x="138.3" y="39.1">H7</text>
<text x="138.3" y="41.7">H8</text>
<text x="218.3" y="36.6">H2</text>
<text x="218.5" y="39.1">J2</text>
<text x="77.4" y="45.5">H3</text>
<text x="77.4" y="42.9">H4</text>
<text x="110.5" y="46.7">A8</text>
<text x="138.5" y="46.7">J7</text>
<text x="138.5" y="44.2">J8</text>
<text x="77.4" y="48">C2</text>
<text x="77.4" y="50.5">G1</text>
<text x="77.4" y="53.1">G3</text>
<text x="110.4" y="51.8">B8</text>
<text x="110.4" y="49.3">B9</text>
<text x="138.5" y="51.8">J2</text>
<text x="138.5" y="49.3">J3</text>
<text x="173.9" y="48">K5</text>
<text x="218.3" y="53.1">M3</text>
<text x="218.3" y="50.5">M5</text>
<text x="218.5" y="48">L5</text>
<text x="77.4" y="55.6">H1</text>
<text x="77.5" y="58.2">A6</text>
<text x="110.4" y="56.9">C8</text>
<text x="110.4" y="54.4">C9</text>
<text x="110.4" y="59.4">D9</text>
<text x="138.3" y="59.4">H1</text>
<text x="138.3" y="56.9">H2</text>
<text x="138.3" y="54.4">H3</text>
<text x="218.3" y="55.6">M4</text>
<text x="218.4" y="58.2">P2</text>
<text x="77.4" y="63.2">B1</text>
<text x="77.4" y="60.7">B6</text>
<text x="77.5" y="65.8">A5</text>
<text x="110.4" y="62">D8</text>
<text x="110.5" y="64.5">E9</text>
<text x="138.3" y="64.5">H9</text>
<text x="138.4" y="62">G3</text>
<text x="218.3" y="60.7">N3</text>
<text x="218.5" y="63.2">L3</text>
<text x="218.5" y="65.8">L4</text>
<text x="77.4" y="70.9">B2</text>
<text x="77.5" y="68.3">A4</text>
<text x="110.4" y="69.6">D2</text>
<text x="110.5" y="67.1">E1</text>
<text x="138.4" y="69.6">G1</text>
<text x="138.4" y="67.1">G2</text>
<text x="218.3" y="70.9">N4</text>
<text x="218.4" y="68.3">P3</text>
<text x="77.4" y="73.4">B4</text>
<text x="77.5" y="75.9">A3</text>
<text x="110.4" y="77.2">C1</text>
<text x="110.4" y="74.7">C2</text>
<text x="110.4" y="72.1">D1</text>
<text x="138.4" y="77.2">E7</text>
<text x="138.4" y="74.7">A9</text>
<text x="218.4" y="73.4">P4</text>
<text x="218.4" y="75.9">P5</text>
<text x="77.4" y="78.5">C1</text>
<text x="77.4" y="83.6">G2</text>
<text x="77.5" y="81">F1</text>
<text x="110.4" y="82.3">B1</text>
<text x="110.4" y="79.8">B2</text>
<text x="138.4" y="82.3">A7</text>
<text x="138.5" y="79.8">J9</text>
<text x="77.4" y="88.6">D2</text>
<text x="77.4" y="86.1">D3</text>
<text x="110.5" y="84.8">A2</text>
<text x="110.5" y="89.9">F2</text>
<text x="138.4" y="84.8">B3</text>
<text x="138.4" y="87.4">C7</text>
<text x="138.4" y="89.9">D3</text>
<text x="77.4" y="91.2">B3</text>
<text x="77.5" y="93.7">A2</text>
<text x="110.5" y="92.5">F3</text>
<text x="138.4" y="95">G7</text>
<text x="77.4" y="101.3">C6</text>
<text x="77.4" y="96.3">D1</text>
<text x="77.5" y="98.8">E1</text>
<text x="110.5" y="97.5">E8</text>
<text x="110.5" y="100.1">F1</text>
<text x="138.4" y="97.5">G8</text>
<text x="77.4" y="103.9">C5</text>
<text x="77.4" y="106.4">D5</text>
<text x="77.4" y="109">C4</text>
<text x="77.4" y="111.5">D4</text>
<text x="125.5" y="109.2" transform="rotate(-90 125.5 109.2)">E2</text>
<text x="77.4" y="116.6">C3</text>
<text x="77.5" y="119.1">E4</text>
<text x="77.5" y="114">E5</text>
<text x="77.4" y="124.2">B7</text>
<text x="77.4" y="121.7">D6</text>
<text x="198" y="121.7">C2</text>
<text x="198.1" y="124.2">A4</text>
<text x="226" y="121.7">B4</text>
<text x="226" y="124.2">D1</text>
<text x="77.4" y="129.3">C7</text>
<text x="77.5" y="126.7">A7</text>
<text x="198" y="126.7">B2</text>
<text x="198" y="129.3">C3</text>
<text x="226" y="130.6">B1</text>
<text x="226" y="126.7">E4</text>
<text x="198" y="135.6">D2</text>
<text x="198" y="133.1">D3</text>
<text x="226.1" y="136.9">A2</text>
<text x="226.1" y="134.4">A5</text>
<text x="198" y="138.2">C4</text>
<text x="198" y="140.7">D4</text>
<text x="198" y="143.3">D5</text>
<text x="226" y="142">C5</text>
<text x="198.1" y="148.3">E2</text>
<text x="198.1" y="145.8">E3</text>
<text x="226" y="144.5">B5</text>
<text x="226" y="147.1">C1</text>
<text x="226" y="149.6">E5</text>
<text x="198.1" y="150.9">E1</text>
<text x="198.1" y="154.7">A3</text>
<text x="226" y="152.1">B3</text>
</g>
<text font-size="1.8" fill="#0f0f0f" x="94" y="124.1">DQS</text>
</svg>
